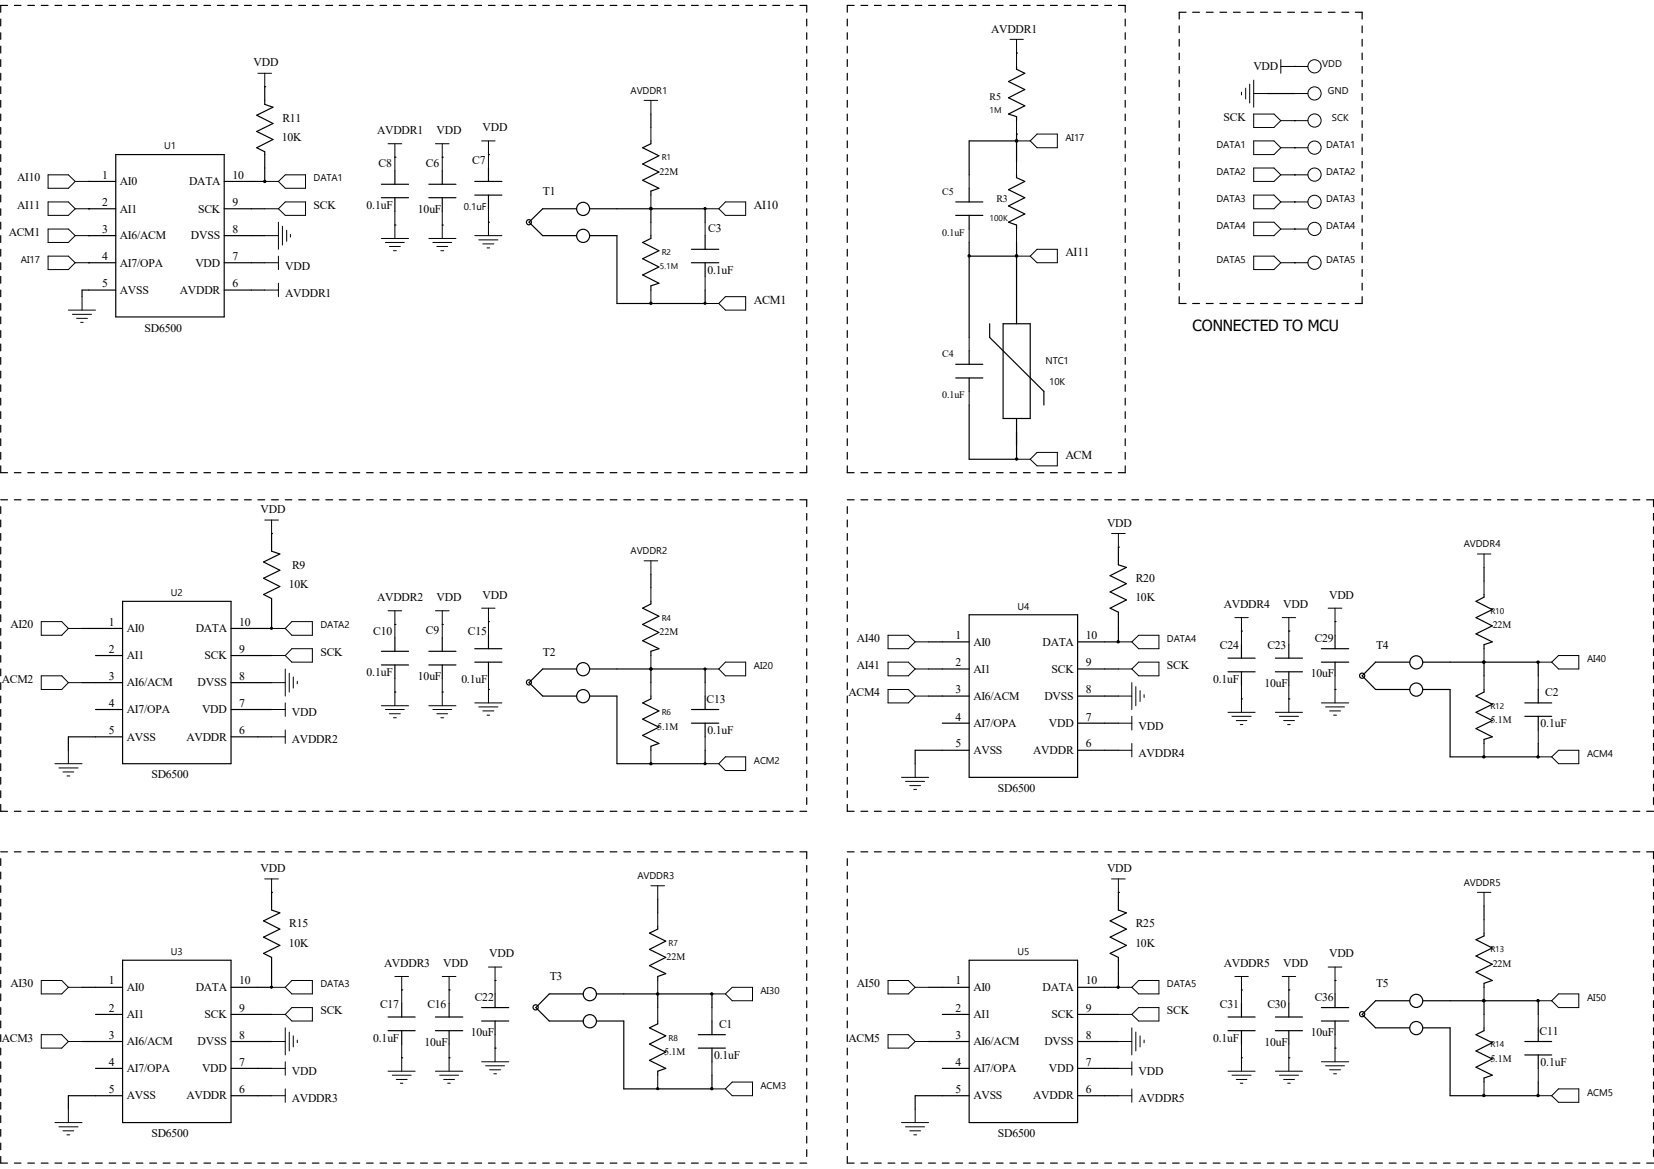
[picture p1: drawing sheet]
<svg xmlns="http://www.w3.org/2000/svg" width="297mm" height="210mm" viewBox="0 0 297 210" stroke-linecap="round" stroke-linejoin="round" font-family="sans-serif">
<g fill="none" stroke="#000" stroke-width=".21">
<path d="M.1 3.4v1.3M.1 5.9v1.2M.1 8.3v1.2M.1 10.7v1.2M.1 13.2v1.2M.1 15.6v1.2M.1 18v1.3M1.4 1h-1.3v1.2M2.6 1h1.2M5 1h1.2M7.4 1h1.2M9.9 1h1.2"/>
<path d="M12.3 1h1.2M14.7 1h1.2M17.1 1h1.3M19.6 1h1.2M22 1h1.2M24.5 1h1.2M26.9 1h1.2M29.3 1h1.2M31.7 1h1.3M34.2 1h1.2M36.6 1h1.2M39 1h1.3"/>
<path d="M41.5 1h1.2M43.9 1h1.2M46.3 1h1.2M47.5 15.6h.1M47.5 15.6v3.2l1.5 .5-2.9 1.4 2.9 1.5-2.9 1.4 2.9 1.5-2.9 1.4 1.4 .8v5.3M48.8 1h1.2M51.2 1h1.2M53.6 1h1.3M56.1 1h1.2M58.5 1h1.2M60.9 1h1.2M63.4 1h1.2"/>
<path d="M65.8 1h1.2M68.2 1h1.2M70.7 1h1.2M73.1 1h1.2M75.5 1h1.3M77.9 1h1.3M80.4 1h1.2M82.8 1h1.2M85.3 1h1.2M87.7 1h1.2M90.1 1h1.3M92.5 1h1.3"/>
<path d="M95 1h1.2M97.5 1h1.1M99.9 1h1.1M102.3 1h1.2M104.7 1h1.3M107.1 1h1.3M109.6 1h1.2M112 1h1.2M114.5 1h1.2M116.9 1h1.2M119.3 1h1.2M121.8 1h1.2"/>
<path d="M124.2 1h1.2M126.6 1h1.2M129.1 1h1.2M131.5 1h1.2M133.9 1h1.2M136.4 1h1.2M138.8 1h1.2M141.2 1h1.2M143.6 1h1.3v1.2M144.9 3.4v1.3M144.9 5.9v1.2M144.9 8.3v1.2"/>
<path d="M144.9 10.7v1.2M144.9 13.2v1.2M144.9 15.6v1.2M144.9 18v1.3M152.1 3.4v1.3M152.1 5.9v1.2M152.1 8.3v1.2M152.1 10.7v1.2M152.1 13.2v1.2M152.1 15.6v1.2M152.1 18v1.3M153.4 1h-1.3v1.2"/>
<path d="M154.6 1h1.2M157 1h1.2M159.5 1h1.2M161.9 1h1.2M164.3 1h1.2M166.8 1h1.2M169.2 1h1.2M171.6 1h1.2M174 1h1.3M176.5 1h1.2M178.9 1h1.2M181.4 1h1.1"/>
<path d="M182.5 9.5h.1M182.5 11.9v.5l1.5 .8-2.9 1.4 2.9 1.5-2.9 1.5 2.9 1.4-2.9 1.5 1.4 .5v.7M183.8 1h1.2M186.2 1h1.3M188.6 1h1.3M191.1 1h1.2M193.5 1h1.2M196 1h1.1M198.4 1h1.2M200.8 1h1.3v1.2M202.1 3.4v1.3M202.1 5.9v1.2"/>
<path d="M202.1 8.3v1.2M202.1 10.7v1.2M202.1 13.2v1.2M202.1 15.6v1.2M202.1 18v1.3M211.8 4.7v1.2M211.8 7.1v1.2M211.8 9.5v1.2M211.8 11.9v1.3M211.8 14.4v1.2M211.8 16.8v1.2M211.8 19.3v1.2"/>
<path d="M213 2.2h-1.2v1.2M214.2 2.2h1.2M216.6 2.2h1.2M219.1 2.2h1.2M221.5 2.2h1.2M223.9 2.2h1.2M226.4 2.2h1.2M227.6 16.8h4.9M228.8 2.2h1.2M231.2 2.2h1.3M232.5 11.9h.1M233.7 2.2h1.2"/>
<path d="M236.1 2.2h1.2M238.5 2.2h1.2M241 2.2h1.2M243.4 2.2h1.2v1.2M244.6 4.7v1.2M244.6 7.1v1.2M244.6 9.5v1.2M244.6 11.9v1.3M244.6 14.4v1.2M244.6 16.8v1.2M244.6 19.3v1.2M.1 20.5v1.2"/>
<path d="M.1 22.9v1.2M.1 25.3v1.2M.1 27.8v1.2M.1 30.2v1.2M.1 32.6v1.2M.1 35.1v1.2M.1 37.5v1.2M.1 39.9v1.2M15.9 32.6h.1M15.9 37.5h.1M15.9 32.6h4.9M15.9 37.5h4.9"/>
<path d="M20.8 27.8h19.5v29.1h-19.5zM40.3 32.6h7.2M40.3 37.5h7.2M47.5 32.6h.1M68.5 35.5h4.9M68.5 33.1h4.9M70.9 28.2h.1M70.9 30.7v2.4M70.9 35.5v2.5M77 35.5h4.9M77 33.1h4.9M79.4 28.2h.1"/>
<path d="M79.4 30.7v2.4M79.4 35.5v2.5M85.3 32.6h4.8M85.3 35.1h4.8M87.7 27.8h.1M87.7 39.9h.1M87.7 30.2v2.4M87.7 35.1v2.4M103.5 37.5h-6l-2.5 2.4 2.5 2.4h6M106 37.5h20.6M116.9 37.5h.1M116.9 20.5v2.4"/>
<path d="M116.9 25.3v.5l-1.5 .7 2.9 1.5-2.9 1.5 2.9 1.4-2.9 1.5 2.9 1.4-1.4 .5v.8M116.9 37.5v2.4M126.6 37.5h.1M126.6 37.5v2.4M144.9 20.5v1.2M144.9 22.9v1.2M144.9 25.3v1.2M144.9 27.8v1.2M144.9 30.2v1.2M144.9 32.6v1.2M144.9 35.1v1.2M144.9 37.5v1.2"/>
<path d="M144.9 39.9v1.2M152.1 20.5v1.2M152.1 22.9v1.2M152.1 25.3v1.2M152.1 27.8v1.2M152.1 30.2v1.2M152.1 32.6v1.2M152.1 35.1v1.2M152.1 37.5v1.2M152.1 39.9v1.2M171.6 38.7h4.9M171.6 36.3h4.9"/>
<path d="M174 33.8v2.5M174 38.7v2.4M182.5 25.3h.1M182.5 24.1h.1M182.5 24.1v4.9M182.5 31.4v.5l1.5 .7-2.9 1.5 2.9 1.4-2.9 1.5 2.9 1.4-2.9 1.5 1.4 .5v.7M182.5 25.3h-8.5v6.1M202.1 20.5v1.2M202.1 22.9v1.2M202.1 25.3v1.2M202.1 27.8v1.2M202.1 30.2v1.2"/>
<path d="M202.1 32.6v1.2M202.1 35.1v1.2M202.1 37.5v1.2M202.1 39.9v1.2M211.8 21.7v1.2M211.8 24.1v1.2M211.8 26.5v1.3M211.8 29v1.2M211.8 31.4v1.2M211.8 33.8v1.3M211.8 36.3v1.2M211.8 38.7v1.2"/>
<path d="M232.5 21.7h.1M232.5 26.5h.1M232.5 31.4h.1M232.5 36.3h.1M244.6 21.7v1.2M244.6 24.1v1.2M244.6 26.5v1.3M244.6 29v1.2M244.6 31.4v1.2M244.6 33.8v1.3M244.6 36.3v1.2M244.6 38.7v1.2"/>
<path d="M.1 42.3v1.3M.1 44.8v1.2M.1 47.2v1.2M.1 49.7v1.2M.1 52.1v1.2M.1 54.5v1.2M.1 56.9v1.3M.1 59.4v1.2M15.9 42.3h.1M15.9 47.2h.1M15.9 42.3h4.9M15.9 47.2h4.9"/>
<path d="M20.8 52.1h-6.1v1.2M40.3 42.3h7.2M40.3 47.2h7.2M40.3 52.1h7.2M70.9 40.4h.1M79.4 40.4h.1M106 42.3h4.8v12.2h15.8M116.9 54.5h.1M116.9 42.3v.5l-1.5 .8 2.9 1.4-2.9 1.5 2.9 1.5-2.9 1.4 2.9 1.5-1.4 .5v.7M124.2 47.2h4.9M124.2 44.8h4.9M126.6 54.5h.1"/>
<path d="M126.6 42.3v2.5M126.6 47.2v2.5M126.6 52.1v2.4M144.9 42.3v1.3M144.9 44.8v1.2M144.9 47.2v1.2M144.9 49.7v1.2M144.9 52.1v1.2M144.9 54.5v1.2M144.9 56.9v1.3M144.9 59.4v1.2M152.1 42.3v1.3"/>
<path d="M152.1 44.8v1.2M152.1 47.2v1.2M152.1 49.7v1.2M152.1 52.1v1.2M152.1 54.5v1.2M152.1 56.9v1.3M152.1 59.4v1.2M174 43.6v17M174 46h8.5M177.7 58.2v2.4l9.8 9.7v2.5M180.1 58.2h4.9v17h-4.9zM182.5 46h.1"/>
<path d="M182.5 43.6v14.6M202.1 42.3v1.3M202.1 44.8v1.2M202.1 47.2v1.2M202.1 49.7v1.2M202.1 52.1v1.2M202.1 54.5v1.2M202.1 56.9v1.3M202.1 59.4v1.2M211.8 41.1v1.2M211.8 43.6v1.2M211.8 46v1.2"/>
<path d="M211.8 48.4v1.3M211.8 50.9v1.2M211.8 53.3v1.2h1.2M214.2 54.5h1.2M216.6 54.5h1.2M219.1 54.5h1.2M221.5 54.5h1.2M223.9 54.5h1.2M226.4 54.5h1.2M228.8 54.5h1.2M231.2 54.5h1.3M232.5 41.1h.1"/>
<path d="M232.5 47.2h.1M233.7 54.5h1.2M236.1 54.5h1.2M238.5 54.5h1.2M241 54.5h1.2M244.6 53.3v1.2h-1.2M244.6 41.1v1.2M244.6 43.6v1.2M244.6 46v1.2M244.6 48.4v1.3M244.6 50.9v1.2M.1 61.8v1.2"/>
<path d="M.1 64.2v1.2M.1 66.7v1.2M.1 69.1v1.2M.1 71.5v1.3M.1 74v1.2M.1 76.4v1.2M.1 78.8v1.3M144.9 61.8v1.2M144.9 64.2v1.2M144.9 66.7v1.2M144.9 69.1v1.2M144.9 71.5v1.3"/>
<path d="M144.9 74v1.2M144.9 76.4v1.2M144.9 78.8v1.3M152.1 61.8v1.2M152.1 64.2v1.2M152.1 66.7v1.2M152.1 69.1v1.2M152.1 71.5v1.3M152.1 74v1.2M152.1 76.4v1.2M152.1 78.8v1.3M171.6 67.9h4.9"/>
<path d="M171.6 65.4h4.9M174 63v2.4M174 67.9v2.4M174 72.8v9.7h8.5M182.5 75.2v7.3M202.1 61.8v1.2M202.1 64.2v1.2M202.1 66.7v1.2M202.1 69.1v1.2M202.1 71.5v1.3M202.1 74v1.2M202.1 76.4v1.2"/>
<path d="M202.1 78.8v1.3M.1 83.7v1.2h1.3M.1 81.3v1.2M.1 91v1.2M.1 93.4v1.3M.1 95.8v1.3M.1 98.3v1.2M.1 89.8h1.3M2.6 84.9h1.2M2.6 89.8h1.2M5 84.9h1.2M5 89.8h1.2"/>
<path d="M7.4 84.9h1.2M7.4 89.8h1.2M9.9 84.9h1.2M9.9 89.8h1.2M12.3 84.9h1.2M12.3 89.8h1.2M14.7 84.9h1.2M14.7 89.8h1.2M17.1 84.9h1.3M17.1 89.8h1.3M19.6 84.9h1.2M19.6 89.8h1.2"/>
<path d="M22 84.9h1.2M22 89.8h1.2M24.5 84.9h1.2M24.5 89.8h1.2M26.9 84.9h1.2M26.9 89.8h1.2M29.3 84.9h1.2M29.3 89.8h1.2M31.7 84.9h1.3M31.7 89.8h1.3M34.2 84.9h1.2M34.2 89.8h1.2"/>
<path d="M36.6 84.9h1.2M36.6 89.8h1.2M39 84.9h1.3M39 89.8h1.3M41.5 84.9h1.2M41.5 89.8h1.2M43.9 84.9h1.2M43.9 89.8h1.2M46.3 84.9h1.2M46.3 89.8h1.2M48.8 95.8h.1M48.8 84.9h1.2"/>
<path d="M48.8 89.8h1.2M48.8 95.8v3.2l1.4 .5-2.9 1.5 2.9 1.4-2.9 1.5 2.9 1.5-2.9 1.4 1.5 .7v5.4M51.2 84.9h1.2M51.2 89.8h1.2M53.6 84.9h1.3M53.6 89.8h1.3M56.1 84.9h1.2M56.1 89.8h1.2M58.5 84.9h1.2M58.5 89.8h1.2M60.9 84.9h1.2M60.9 89.8h1.2"/>
<path d="M63.4 84.9h1.2M63.4 89.8h1.2M65.8 84.9h1.2M65.8 89.8h1.2M68.2 84.9h1.2M68.2 89.8h1.2M70.7 84.9h1.2M70.7 89.8h1.2M73.1 84.9h1.2M73.1 89.8h1.2M75.5 84.9h1.3M75.5 89.8h1.3"/>
<path d="M77.9 84.9h1.3M77.9 89.8h1.3M80.4 84.9h1.2M80.4 89.8h1.2M82.8 84.9h1.2M82.8 89.8h1.2M85.3 84.9h1.2M85.3 89.8h1.2M87.7 84.9h1.2M87.7 89.8h1.2M90.1 84.9h1.3M90.1 89.8h1.3"/>
<path d="M92.5 84.9h1.3M92.5 89.8h1.3M95 84.9h1.2M95 89.8h1.2M97.5 84.9h1.1M97.5 89.8h1.1M99.9 84.9h1.1M99.9 89.8h1.1M102.3 84.9h1.2M102.3 89.8h1.2M104.7 84.9h1.3M104.7 89.8h1.3"/>
<path d="M107.1 84.9h1.3M107.1 89.8h1.3M109.6 84.9h1.2M109.6 89.8h1.2M112 84.9h1.2M112 89.8h1.2M114.5 84.9h1.2M114.5 89.8h1.2M116.9 84.9h1.2M116.9 89.8h1.2M119.3 84.9h1.2M119.3 89.8h1.2"/>
<path d="M121.8 84.9h1.2M121.8 89.8h1.2M124.2 84.9h1.2M124.2 89.8h1.2M126.6 84.9h1.2M126.6 89.8h1.2M129.1 84.9h1.2M129.1 89.8h1.2M131.5 84.9h1.2M131.5 89.8h1.2M133.9 84.9h1.2M133.9 89.8h1.2"/>
<path d="M136.4 84.9h1.2M136.4 89.8h1.2M138.8 84.9h1.2M138.8 89.8h1.2M141.2 84.9h1.2M141.2 89.8h1.2M143.6 89.8h1.3v1.2M144.9 81.3v1.2M144.9 83.7v1.2h-1.3M144.9 92.2v1.2M144.9 94.7v1.1M144.9 97.1v1.2"/>
<path d="M144.9 99.5v1.3M152.1 83.7v1.2h1.3M152.1 89.8h1.3M152.1 81.3v1.2M152.1 91v1.2M152.1 93.4v1.3M152.1 95.8v1.3M152.1 98.3v1.2M154.6 84.9h1.2M154.6 89.8h1.2M157 84.9h1.2M157 89.8h1.2"/>
<path d="M159.5 84.9h1.2M159.5 89.8h1.2M161.9 84.9h1.2M161.9 89.8h1.2M164.3 84.9h1.2M164.3 89.8h1.2M166.8 84.9h1.2M166.8 89.8h1.2M169.2 84.9h1.2M169.2 89.8h1.2M171.6 84.9h1.2M171.6 89.8h1.2"/>
<path d="M174 84.9h1.3M174 89.8h1.3M176.5 84.9h1.2M176.5 89.8h1.2M178.9 84.9h1.2M178.9 89.8h1.2M181.4 84.9h1.1M181.4 89.8h1.1M182.5 82.5h.1M183.8 84.9h1.2M183.8 89.8h1.2M186.2 84.9h1.3"/>
<path d="M186.2 89.8h1.3M188.6 84.9h1.3M188.6 89.8h1.3M191.1 84.9h1.2M191.1 89.8h1.2M193.5 84.9h1.2M193.5 89.8h1.2M196 84.9h1.1M196 89.8h1.1M198.4 84.9h1.2M198.4 89.8h1.2M200.8 98.3h.1"/>
<path d="M200.8 89.8h1.3M200.8 98.3v3.2l1.5 .4-3 1.5 3 1.5-3 1.4 3 1.5-3 1.5 1.5 .7v5.3M202.1 83.7v1.2h-1.3M202.1 81.3v1.2M203.2 89.8h1.3M205.7 89.8h1.2M208.1 89.8h1.2M210.6 89.8h1.2M213 89.8h1.2M215.4 89.8h1.2M217.8 89.8h1.3M220.3 89.8h1.2"/>
<path d="M222.7 89.8h1.2M225.1 89.8h1.3M227.6 89.8h1.2M230 89.8h1.2M232.5 89.8h1.2M234.9 89.8h1.2M237.3 89.8h1.2M239.7 89.8h1.3M242.2 89.8h1.2M244.6 89.8h1.2M247 89.8h1.2M249.5 89.8h1.2"/>
<path d="M251.9 89.8h1.2M254.3 89.8h1.2M256.8 89.8h1.2M259.2 89.8h1.2M261.6 89.8h1.2M264.1 89.8h1.2M266.5 89.8h1.2M268.9 89.8h1.2M271.4 89.8h1.2M273.8 89.8h1.2M276.2 89.8h1.2M278.6 89.8h1.3"/>
<path d="M281.1 89.8h1.2M283.5 89.8h1.2M286 89.8h1.1M288.4 89.8h1.2M290.8 89.8h1.2M293.2 89.8h1.3M295.7 89.8h1.2v1.2M296.9 92.2v1.2M296.9 94.7v1.1M296.9 97.1v1.2M296.9 99.5v1.3M.1 100.8v1.1"/>
<path d="M.1 103.2v1.2M.1 105.6v1.2M.1 108v1.3M.1 110.4v1.3M.1 112.9v1.2M.1 115.3v1.2M.1 117.8v1.2M14.7 112.9h7.3M17.1 117.8h4.9M22 108h19.5v29.2h-19.5zM41.5 112.9h7.3M41.5 117.8h7.3"/>
<path d="M48.8 112.9h.1M68.5 119.5h4.9M68.5 117h4.9M70.9 112.2h.1M70.9 114.6v2.4M70.9 119.5v2.4M77 119.5h4.9M77 117h4.9M79.4 112.2h.1M79.4 114.6v2.4M79.4 119.5v2.4M85.3 119h4.8"/>
<path d="M85.3 116.5h4.8M87.7 111.7h.1M87.7 114.1v2.4M87.7 119v2.4M116.9 103.2v2.4M116.9 108v.5l-1.5 .8 2.9 1.4-2.9 1.5 2.9 1.4-2.9 1.5 2.9 1.4-1.4 .5v.8M144.9 101.9v1.3M144.9 104.4v1.2M144.9 106.8v1.2M144.9 109.3v1.1M144.9 111.7v1.2M144.9 114.1v1.2"/>
<path d="M144.9 116.5v1.3M144.9 119v1.2M152.1 100.8v1.1M152.1 103.2v1.2M152.1 105.6v1.2M152.1 108v1.3M152.1 110.4v1.3M152.1 112.9v1.2M152.1 115.3v1.2M152.1 117.8v1.2M166.8 115.3h7.2M174 110.4h19.5v29.3h-19.5z"/>
<path d="M193.5 115.3h7.3M200.8 115.3h.1M220.5 118.2h4.9M222.9 113.4h.1M222.9 115.8v2.4M229 118.2h4.9M231.4 113.4h.1M231.4 115.8v2.4M237.3 119h4.9M237.3 116.5h4.9M239.7 111.7h.1M239.7 114.1v2.4"/>
<path d="M239.7 119v2.4M253.1 119h-6.1l-2.4 2.4 2.4 2.5h6.1M255.5 119h20.7M266.5 119h.1M266.5 101.9v2.5M266.5 106.8v.5l-1.5 .7 3 1.5-3 1.5 3 1.4-3 1.5 3 1.4-1.5 .5v.7M266.5 119v2.4M276.2 119h.1M276.2 119v2.4M296.9 101.9v1.3M296.9 104.4v1.2M296.9 106.8v1.2"/>
<path d="M296.9 109.3v1.1M296.9 111.7v1.2M296.9 114.1v1.2M296.9 116.5v1.3M296.9 119v1.2M.1 120.2v1.2M.1 122.6v1.3M.1 125.1v1.2M.1 127.5v1.2M.1 129.9v1.2M.1 132.4v1.2M.1 134.8v1.2"/>
<path d="M.1 137.2v1.2M.1 139.7v1.2M14.7 122.6h7.3M17.1 127.5h4.9M22 132.4h-9.7v2.4M41.5 122.6h7.3M41.5 127.5h7.3M41.5 132.4h7.3M70.9 124.3h.1M79.4 124.3h.1M87.7 123.9h.1M103.5 120.2h-6l-2.5 2.4 2.5 2.5h6"/>
<path d="M106 125.1h4.8v12.1h15.8M106 120.2h20.6M116.9 120.2h.1M116.9 137.2h.1M116.9 120.2v2.4M116.9 125.1v.5l-1.5 .7 2.9 1.4-2.9 1.5 2.9 1.4-2.9 1.5 2.9 1.5-1.4 .5v.7M124.2 127.5h4.9M124.2 129.9h4.9M126.6 137.2h.1M126.6 120.2h.1M126.6 120.2v2.4M126.6 125.1v2.4"/>
<path d="M126.6 129.9v2.5M126.6 134.8v2.4M144.9 121.4v1.2M144.9 123.9v1.2M144.9 126.3v1.2M144.9 128.7v1.2M144.9 131.1v1.3M144.9 133.6v1.2M144.9 136v1.2M144.9 138.4v1.3M152.1 120.2v1.2M152.1 122.6v1.3"/>
<path d="M152.1 125.1v1.2M152.1 127.5v1.2M152.1 129.9v1.2M152.1 132.4v1.2M152.1 134.8v1.2M152.1 137.2v1.2M152.1 139.7v1.2M166.8 120.2h7.2M166.8 125.1h7.2M169.2 129.9h4.8M174 134.8h-9.7v2.4M193.5 120.2h7.3"/>
<path d="M193.5 125.1h7.3M193.5 129.9h7.3M193.5 134.8h7.3M220.5 120.7h4.9M222.9 125.6h.1M222.9 120.7v2.4M229 120.7h4.9M231.4 125.6h.1M231.4 120.7v2.4M239.7 123.9h.1M255.5 123.9h4.9v12.1h15.8M266.5 136h.1"/>
<path d="M266.5 123.9v.4l-1.5 .8 3 1.4-3 1.5 3 1.5-3 1.4 3 1.5-1.5 .4v.8M273.8 128.7h4.8M273.8 126.3h4.8M276.2 136h.1M276.2 123.9v2.4M276.2 128.7v2.4M276.2 133.6v2.4M296.9 121.4v1.2M296.9 123.9v1.2M296.9 126.3v1.2M296.9 128.7v1.2M296.9 131.1v1.3"/>
<path d="M296.9 133.6v1.2M296.9 136v1.2M296.9 138.4v1.3M.1 142.1v1.2M.1 144.5v1.3h1.3M.1 154.3v1.2M.1 156.7v1.2M.1 159.1v1.2M.1 153h1.3M2.6 145.8h1.2M2.6 153h1.2M5 145.8h1.2"/>
<path d="M5 153h1.2M7.4 145.8h1.2M7.4 153h1.2M9.9 145.8h1.2M9.9 153h1.2M12.3 145.8h1.2M12.3 153h1.2M14.7 145.8h1.2M14.7 153h1.2M17.1 145.8h1.3M17.1 153h1.3M19.6 145.8h1.2"/>
<path d="M19.6 153h1.2M22 145.8h1.2M22 153h1.2M24.5 145.8h1.2M24.5 153h1.2M26.9 145.8h1.2M26.9 153h1.2M29.3 145.8h1.2M29.3 153h1.2M31.7 145.8h1.3M31.7 153h1.3M34.2 145.8h1.2"/>
<path d="M34.2 153h1.2M36.6 145.8h1.2M36.6 153h1.2M39 145.8h1.3M39 153h1.3M41.5 145.8h1.2M41.5 153h1.2M43.9 145.8h1.2M43.9 153h1.2M46.3 145.8h1.2M46.3 153h1.2M48.8 145.8h1.2"/>
<path d="M48.8 153h1.2M51.2 145.8h1.2M51.2 153h1.2M53.6 145.8h1.3M53.6 153h1.3M56.1 145.8h1.2M56.1 153h1.2M58.5 145.8h1.2M58.5 153h1.2M60.9 145.8h1.2M60.9 153h1.2M63.4 145.8h1.2"/>
<path d="M63.4 153h1.2M65.8 145.8h1.2M65.8 153h1.2M68.2 145.8h1.2M68.2 153h1.2M70.7 145.8h1.2M70.7 153h1.2M73.1 145.8h1.2M73.1 153h1.2M75.5 145.8h1.3M75.5 153h1.3M77.9 145.8h1.3"/>
<path d="M77.9 153h1.3M80.4 145.8h1.2M80.4 153h1.2M82.8 145.8h1.2M82.8 153h1.2M85.3 145.8h1.2M85.3 153h1.2M87.7 145.8h1.2M87.7 153h1.2M90.1 145.8h1.3M90.1 153h1.3M92.5 145.8h1.3"/>
<path d="M92.5 153h1.3M95 145.8h1.2M95 153h1.2M97.5 145.8h1.1M97.5 153h1.1M99.9 145.8h1.1M99.9 153h1.1M102.3 145.8h1.2M102.3 153h1.2M104.7 145.8h1.3M104.7 153h1.3M107.1 145.8h1.3"/>
<path d="M107.1 153h1.3M109.6 145.8h1.2M109.6 153h1.2M112 145.8h1.2M112 153h1.2M114.5 145.8h1.2M114.5 153h1.2M116.9 145.8h1.2M116.9 153h1.2M119.3 145.8h1.2M119.3 153h1.2M121.8 145.8h1.2"/>
<path d="M121.8 153h1.2M124.2 145.8h1.2M124.2 153h1.2M126.6 145.8h1.2M126.6 153h1.2M129.1 145.8h1.2M129.1 153h1.2M131.5 145.8h1.2M131.5 153h1.2M133.9 145.8h1.2M133.9 153h1.2M136.4 145.8h1.2"/>
<path d="M136.4 153h1.2M138.8 145.8h1.2M138.8 153h1.2M141.2 145.8h1.2M141.2 153h1.2M143.6 153h1.3v1.3M143.6 145.8h1.3M144.9 140.9v1.2M144.9 143.3v1.2M144.9 155.5v1.2M144.9 157.9v1.2M152.1 144.5v1.3h1.3"/>
<path d="M152.1 153h1.3M152.1 142.1v1.2M152.1 154.3v1.2M152.1 156.7v1.2M152.1 159.1v1.2M154.6 145.8h1.2M154.6 153h1.2M157 145.8h1.2M157 153h1.2M159.5 145.8h1.2M159.5 153h1.2M161.9 145.8h1.2"/>
<path d="M161.9 153h1.2M164.3 145.8h1.2M164.3 153h1.2M166.8 145.8h1.2M166.8 153h1.2M169.2 145.8h1.2M169.2 153h1.2M171.6 145.8h1.2M171.6 153h1.2M174 145.8h1.3M174 153h1.3M176.5 145.8h1.2"/>
<path d="M176.5 153h1.2M178.9 145.8h1.2M178.9 153h1.2M181.4 145.8h1.1M181.4 153h1.1M183.8 145.8h1.2M183.8 153h1.2M186.2 145.8h1.3M186.2 153h1.3M188.6 145.8h1.3M188.6 153h1.3M191.1 145.8h1.2"/>
<path d="M191.1 153h1.2M193.5 145.8h1.2M193.5 153h1.2M196 145.8h1.1M196 153h1.1M198.4 145.8h1.2M198.4 153h1.2M200.8 145.8h1.3M200.8 153h1.3M203.2 145.8h1.3M203.2 153h1.3M205.7 145.8h1.2"/>
<path d="M205.7 153h1.2M208.1 145.8h1.2M208.1 153h1.2M210.6 145.8h1.2M210.6 153h1.2M213 145.8h1.2M213 153h1.2M215.4 145.8h1.2M215.4 153h1.2M217.8 145.8h1.3M217.8 153h1.3M220.3 145.8h1.2"/>
<path d="M220.3 153h1.2M222.7 145.8h1.2M222.7 153h1.2M225.1 145.8h1.3M225.1 153h1.3M227.6 145.8h1.2M227.6 153h1.2M230 145.8h1.2M230 153h1.2M232.5 145.8h1.2M232.5 153h1.2M234.9 145.8h1.2"/>
<path d="M234.9 153h1.2M237.3 145.8h1.2M237.3 153h1.2M239.7 145.8h1.3M239.7 153h1.3M242.2 145.8h1.2M242.2 153h1.2M244.6 145.8h1.2M244.6 153h1.2M247 145.8h1.2M247 153h1.2M249.5 145.8h1.2"/>
<path d="M249.5 153h1.2M251.9 145.8h1.2M251.9 153h1.2M254.3 145.8h1.2M254.3 153h1.2M256.8 145.8h1.2M256.8 153h1.2M259.2 145.8h1.2M259.2 153h1.2M261.6 145.8h1.2M261.6 153h1.2M264.1 145.8h1.2"/>
<path d="M264.1 153h1.2M266.5 145.8h1.2M266.5 153h1.2M268.9 145.8h1.2M268.9 153h1.2M271.4 145.8h1.2M271.4 153h1.2M273.8 145.8h1.2M273.8 153h1.2M276.2 145.8h1.2M276.2 153h1.2M278.6 145.8h1.3"/>
<path d="M278.6 153h1.3M281.1 145.8h1.2M281.1 153h1.2M283.5 145.8h1.2M283.5 153h1.2M286 145.8h1.1M286 153h1.1M288.4 145.8h1.2M288.4 153h1.2M290.8 145.8h1.2M290.8 153h1.2M293.2 145.8h1.3"/>
<path d="M293.2 153h1.3M295.7 145.8h1.2M295.7 153h1.2v1.3M296.9 140.9v1.2M296.9 143.3v1.2M296.9 155.5v1.2M296.9 157.9v1.2M.1 161.5v1.3M.1 164v1.2M.1 166.4v1.2M.1 168.8v1.3M.1 171.3v1.2"/>
<path d="M.1 173.7v1.2M.1 176.1v1.3M.1 178.6v1.2M14.7 177.4h7.3M22 172.5h19.5v29.2h-19.5zM41.5 177.4h7.3M48.8 177.4h.1M48.8 160.3h.1M48.8 160.3v3.2l1.4 .5-2.9 1.4 2.9 1.5-2.9 1.5 2.9 1.4-2.9 1.5 1.5 .7v5.4M72.1 177.8h.1M80.6 177.8h.1M88.9 176.1h.1"/>
<path d="M88.9 178.6v2.4M104.7 178.6h-6.1l-2.4 2.4 2.4 2.4h6.1M107.1 178.6h20.7M118.1 178.6h.1M118.1 161.5v2.5M118.1 166.4v.5l-1.5 .7 2.9 1.5-2.9 1.5 2.9 1.4-2.9 1.5 2.9 1.4-1.4 .5v.7M118.1 178.6v2.4M127.8 178.6h.1M127.8 178.6v2.4M144.9 160.3v1.2M144.9 162.8v1.2M144.9 165.2v1.2"/>
<path d="M144.9 167.6v1.2M144.9 170.1v1.2M144.9 172.5v1.2M144.9 174.9v1.2M144.9 177.4v1.2M144.9 179.8v1.2M152.1 161.5v1.3M152.1 164v1.2M152.1 166.4v1.2M152.1 168.8v1.3M152.1 171.3v1.2M152.1 173.7v1.2"/>
<path d="M152.1 176.1v1.3M152.1 178.6v1.2M166.8 177.4h7.2M174 172.5h19.5v29.2h-19.5zM193.5 177.4h7.3M200.8 177.4h.1M200.8 160.3h.1M200.8 160.3v3.2l1.5 .5-3 1.4 3 1.5-3 1.5 3 1.4-3 1.5 1.5 .7v5.4M222.9 177.8h.1M231.4 177.8h.1M239.7 176.1h.1M239.7 178.6v2.4"/>
<path d="M253.1 179.8h-6.1l-2.4 2.4 2.4 2.5h6.1M255.5 179.8h20.7M266.5 179.8h.1M266.5 162.8v2.4M266.5 167.6v.5l-1.5 .7 3 1.5-3 1.4 3 1.5-3 1.5 3 1.4-1.5 .6v.7M266.5 179.8v2.4M276.2 179.8h.1M276.2 179.8v2.4M296.9 160.3v1.2M296.9 162.8v1.2M296.9 165.2v1.2M296.9 167.6v1.2"/>
<path d="M296.9 170.1v1.2M296.9 172.5v1.2M296.9 174.9v1.2M296.9 177.4v1.2M296.9 179.8v1.2M.1 181v1.2M.1 183.4v1.3M.1 185.9v1.2M.1 188.3v1.2M.1 190.8v1.1M.1 193.2v1.2M.1 195.6v1.2"/>
<path d="M.1 198v1.3M14.7 187.1h7.3M17.1 182.2h4.9M17.1 191.9h4.9M22 196.8h-9.7v2.5M41.5 182.2h7.3M41.5 187.1h7.3M41.5 191.9h7.3M41.5 196.8h7.3M69.7 185.2h4.8M69.7 182.7h4.8M72.1 190h.1"/>
<path d="M72.1 180.3v2.4M72.1 185.2v2.4M78.2 185.2h4.9M78.2 182.7h4.9M80.6 190h.1M80.6 180.3v2.4M80.6 185.2v2.4M86.5 183.4h4.9M86.5 181h4.9M88.9 188.3h.1M88.9 183.4v2.5M107.1 183.4h4.9v12.2h15.8"/>
<path d="M118.1 195.6h.1M118.1 183.4v.5l-1.5 .8 2.9 1.4-2.9 1.5 2.9 1.4-2.9 1.5 2.9 1.4-1.4 .5v.8M125.4 188.3h4.9M125.4 185.9h4.9M127.8 195.6h.1M127.8 183.4v2.5M127.8 188.3v2.5M127.8 193.2v2.4M144.9 182.2v1.2M144.9 184.7v1.2M144.9 187.1v1.2M144.9 189.5v1.3"/>
<path d="M144.9 191.9v1.3M144.9 194.4v1.2M144.9 196.8v1.2M144.9 199.3v1.1M152.1 181v1.2M152.1 183.4v1.3M152.1 185.9v1.2M152.1 188.3v1.2M152.1 190.8v1.1M152.1 193.2v1.2M152.1 195.6v1.2M152.1 198v1.3"/>
<path d="M166.8 187.1h7.2M169.2 182.2h4.8M169.2 191.9h4.8M174 196.8h-9.7v2.5M193.5 182.2h7.3M193.5 187.1h7.3M193.5 191.9h7.3M193.5 196.8h7.3M220.5 185.2h4.9M220.5 182.7h4.9M222.9 190h.1M222.9 180.3v2.4"/>
<path d="M222.9 185.2v2.4M229 185.2h4.9M229 182.7h4.9M231.4 190h.1M231.4 180.3v2.4M231.4 185.2v2.4M237.3 183.4h4.9M237.3 181h4.9M239.7 188.3h.1M239.7 183.4v2.5M255.5 184.7h4.9v12.1h15.8M266.5 196.8h.1"/>
<path d="M266.5 184.7v.5l-1.5 .7 3 1.4-3 1.5 3 1.4-3 1.5 3 1.5-1.5 .5v.7M273.8 187.1h4.8M273.8 189.5h4.8M276.2 196.8h.1M276.2 184.7v2.4M276.2 189.5v2.4M276.2 194.4v2.4M296.9 182.2v1.2M296.9 184.7v1.2M296.9 187.1v1.2M296.9 189.5v1.3M296.9 191.9v1.3"/>
<path d="M296.9 194.4v1.2M296.9 196.8v1.2M296.9 199.3v1.1M.1 200.4v1.3M.1 202.9v1.2M.1 205.4v1.1M.1 207.8v1.2h1.3M2.6 209h1.2M5 209h1.2M7.4 209h1.2M9.9 209h1.2M12.3 209h1.2"/>
<path d="M14.7 209h1.2M17.1 209h1.3M19.6 209h1.2M22 209h1.2M24.5 209h1.2M26.9 209h1.2M29.3 209h1.2M31.7 209h1.3M34.2 209h1.2M36.6 209h1.2M39 209h1.3M41.5 209h1.2"/>
<path d="M43.9 209h1.2M46.3 209h1.2M48.8 209h1.2M51.2 209h1.2M53.6 209h1.3M56.1 209h1.2M58.5 209h1.2M60.9 209h1.2M63.4 209h1.2M65.8 209h1.2M68.2 209h1.2M70.7 209h1.2"/>
<path d="M73.1 209h1.2M75.5 209h1.3M77.9 209h1.3M80.4 209h1.2M82.8 209h1.2M85.3 209h1.2M87.7 209h1.2M90.1 209h1.3M92.5 209h1.3M95 209h1.2M97.5 209h1.1M99.9 209h1.1"/>
<path d="M102.3 209h1.2M104.7 209h1.3M107.1 209h1.3M109.6 209h1.2M112 209h1.2M114.5 209h1.2M116.9 209h1.2M119.3 209h1.2M121.8 209h1.2M124.2 209h1.2M126.6 209h1.2M129.1 209h1.2"/>
<path d="M131.5 209h1.2M133.9 209h1.2M136.4 209h1.2M138.8 209h1.2M141.2 209h1.2M143.6 209h1.3M144.9 201.7v1.2M144.9 204.1v1.3M144.9 206.5v1.3M152.1 207.8v1.2h1.3M152.1 200.4v1.3M152.1 202.9v1.2"/>
<path d="M152.1 205.4v1.1M154.6 209h1.2M157 209h1.2M159.5 209h1.2M161.9 209h1.2M164.3 209h1.2M166.8 209h1.2M169.2 209h1.2M171.6 209h1.2M174 209h1.3M176.5 209h1.2M178.9 209h1.2"/>
<path d="M181.4 209h1.1M183.8 209h1.2M186.2 209h1.3M188.6 209h1.3M191.1 209h1.2M193.5 209h1.2M196 209h1.1M198.4 209h1.2M200.8 209h1.3M203.2 209h1.3M205.7 209h1.2M208.1 209h1.2"/>
<path d="M210.6 209h1.2M213 209h1.2M215.4 209h1.2M217.8 209h1.3M220.3 209h1.2M222.7 209h1.2M225.1 209h1.3M227.6 209h1.2M230 209h1.2M232.5 209h1.2M234.9 209h1.2M237.3 209h1.2"/>
<path d="M239.7 209h1.3M242.2 209h1.2M244.6 209h1.2M247 209h1.2M249.5 209h1.2M251.9 209h1.2M254.3 209h1.2M256.8 209h1.2M259.2 209h1.2M261.6 209h1.2M264.1 209h1.2M266.5 209h1.2"/>
<path d="M268.9 209h1.2M271.4 209h1.2M273.8 209h1.2M276.2 209h1.2M278.6 209h1.3M281.1 209h1.2M283.5 209h1.2M286 209h1.1M288.4 209h1.2M290.8 209h1.2M293.2 209h1.3M295.7 209h1.2"/>
<path d="M296.9 201.7v1.2M296.9 204.1v1.3M296.9 206.5v1.3"/>
<circle cx="95" cy="39.9" r=".46"/>
<circle cx="104.7" cy="37.5" r="1.18"/>
<circle cx="104.7" cy="42.4" r="1.18"/>
<circle cx="254.3" cy="119" r="1.18"/>
<circle cx="95" cy="122.6" r=".46"/>
<circle cx="104.7" cy="125.1" r="1.18"/>
<circle cx="104.7" cy="120.2" r="1.18"/>
<circle cx="244.6" cy="121.4" r=".47"/>
<circle cx="254.3" cy="123.9" r="1.18"/>
<circle cx="105.9" cy="178.6" r="1.19"/>
<circle cx="254.3" cy="179.8" r="1.18"/>
<circle cx="96.2" cy="181" r=".47"/>
<circle cx="105.9" cy="183.5" r="1.19"/>
<circle cx="244.6" cy="182.2" r=".47"/>
<circle cx="254.3" cy="184.7" r="1.18"/>
</g>
<g fill="none" stroke="#000" stroke-width=".18">
<path d="M46.3 13.2h2.5M47.5 13.2v2.4M115.7 18h2.4M116.9 18v2.5M181.4 7.1h2.4M182.5 7.1v4.8M222.9 16.6v.5M223.7 15.8v2M224.4 15.1v3.4M225.1 16.8h2.5M225.1 14.4v4.9M230 11.9h4.9"/>
<path d="M230 10.7v2.5M232.5 16.8h2.4M8.6 31.4h3.7l1.2 1.2-1.2 1.2h-3.7zM8.6 36.3h3.7l1.2 1.2-1.2 1.2h-3.7zM13.5 32.6h2.4M13.5 37.5h2.4M47.5 32.6h2.5M47.5 37.5h2.5M50 32.6l1.2-1.2h3.7v2.4h-3.7zM50 37.5l1.2-1.2h3.7v2.4h-3.7zM50 39.9v4.9M69.7 25.8h2.4"/>
<path d="M70.9 25.8v4.9M70.9 38v4.8M78.2 25.8h2.4M79.4 25.8v4.9M79.4 38v4.8M86.5 25.3h2.4M87.7 25.3v4.9M87.7 37.5v4.8M116.9 22.9v2.4M116.9 35.1v2.4M116.9 39.9v2.4M126.6 39.9v2.4"/>
<path d="M126.6 37.5h2.5M130.3 36.3h3.6v2.4h-3.6l-1.2-1.2zM174 31.4v2.4M182.5 21.7v2.4M182.5 29v2.4M182.5 25.3h2.5M185 25.3l1.2-1.2h3.7v2.4h-3.7zM225.1 30.2h3.7l1.2 1.2-1.2 1.2h-3.7zM225.1 35.1h3.7l1.2 1.2-1.2 1.2h-3.7zM225.1 39.9h3.7l1.2 1.2-1.2 1.2h-3.7zM225.1 25.3h3.7l1.2 1.2-1.2 1.3h-3.7zM225.1 20.5h3.7l1.2 1.2-1.2 1.2h-3.7z"/>
<path d="M230 21.7h4.9M230 26.5h4.9M230 31.4h4.9M230 36.3h4.9M8.6 41.1h3.7l1.2 1.2-1.2 1.3h-3.7zM8.6 46h3.7l1.2 1.2-1.2 1.2h-3.7zM12.3 55.7h4.8M13 56.5h3.4M13.5 47.2h2.4M13.5 42.3h2.4M13.8 57.2h1.9M14.5 57.9h.4"/>
<path d="M14.7 53.3v2.4M47.5 47.2h2.5M47.5 42.3h2.5M47.5 52.1h2.5M50 46v2.4M50 50.9v2.4M50.7 40.6v3.4M51.5 41.4v1.9M52.2 42.1v.5M68.5 42.8h4.9M69.2 43.6h3.4M69.9 44.3h2"/>
<path d="M70.7 45h.5M77 42.8h4.9M77.7 43.6h3.4M78.4 44.3h2M79.2 45h.5M85.3 42.3h4.8M86 43.1h3.4M86.7 43.8h2M87.5 44.5h.4M116.9 52.1v2.4M126.6 49.7v2.4M126.6 54.5h2.5"/>
<path d="M130.3 53.3h3.6v2.4h-3.6l-1.2-1.2zM174 41.1v2.5M182.5 41.1v2.5M182.5 46h2.5M185 46l1.2-1.2h3.7v2.4h-3.7zM225.1 46h3.7l1.2 1.2-1.2 1.2h-3.7zM230 41.1h4.9M230 47.2h4.9M174 60.6v2.4M174 70.3v2.5M47.5 93.4h2.5M48.8 93.4v2.4"/>
<path d="M182.5 82.5h2.5M185 82.5l1.2-1.2h3.7v2.4h-3.7zM199.6 95.8h2.5M200.8 95.8v2.5M265.3 99.5h2.4M266.5 99.5v2.4M7.4 111.7h3.7l1.2 1.2-1.2 1.2h-3.7zM12.3 112.9h2.4M48.8 112.9h2.4M48.8 117.8h2.4M52.4 111.7h3.7v2.4h-3.7l-1.2-1.2zM52.4 116.5h3.7v2.5h-3.7l-1.2-1.2z"/>
<path d="M69.7 109.7h2.4M70.9 109.7v4.9M78.2 109.7h2.4M79.4 109.7v4.9M86.5 109.3h2.4M87.7 109.3v4.8M115.7 100.8h2.4M116.9 100.8v2.4M116.9 105.6v2.4M116.9 117.8v2.4M130.3 119h3.6v2.4h-3.6l-1.2-1.2zM159.5 114.1h3.6l1.2 1.2-1.2 1.2h-3.6z"/>
<path d="M159.5 119h3.6l1.2 1.2-1.2 1.2h-3.6zM164.3 115.3h2.5M200.8 115.3h2.4M203.2 115.3l1.3-1.2h3.6v2.4h-3.6zM221.7 111h2.5M222.9 111v4.8M230.3 111h2.4M231.4 111v4.8M238.5 109.3h2.5M239.7 109.3v4.8M266.5 104.4v2.4M266.5 116.5v2.5"/>
<path d="M276.2 119h2.4M278.6 119l1.3-1.2h3.6v2.4h-3.6zM7.4 121.4h3.7l1.2 1.2-1.2 1.3h-3.7zM9.9 137.2h4.8M10.6 138h3.4M11.3 138.7h2M12 139.4h.5M12.3 122.6h2.4M12.3 134.8v2.4M48.8 127.5h2.4M48.8 122.6h2.4M48.8 132.4h2.4"/>
<path d="M51.2 120.2v4.9M51.2 126.3v2.4M51.2 131.1v2.5M51.9 120.9v3.4M52.7 121.6v2M53.4 122.4v.5M68.5 126.8h4.9M69.2 127.5h3.4M69.9 128.2h2M70.7 128.9h.5M70.9 121.9v4.9M77 126.8h4.9"/>
<path d="M77.7 127.5h3.4M78.4 128.2h2M79.2 128.9h.5M79.4 121.9v4.9M85.3 126.3h4.8M86 127h3.4M86.7 127.7h2M87.5 128.5h.4M87.7 121.4v4.9M116.9 122.6v2.5M116.9 134.8v2.4M126.6 122.6v2.5"/>
<path d="M126.6 132.4v2.4M126.6 137.2h2.5M126.6 120.2h2.5M130.3 136h3.6v2.4h-3.6l-1.2-1.2zM159.5 123.9h3.6l1.2 1.2-1.2 1.2h-3.6zM161.9 139.7h4.9M164.3 120.2h2.5M164.3 125.1h2.5M164.3 137.2v2.5M200.8 120.2h2.4M200.8 125.1h2.4M200.8 134.8h2.4"/>
<path d="M200.8 129.9h2.4M203.2 120.2l1.3-1.2h3.6v2.4h-3.6zM203.2 122.6v4.9M203.2 128.7v2.4M203.2 133.6v2.4M204 123.4v3.4M204.7 124.1v1.9M205.4 124.8v.5M220.5 128h4.9M221.2 128.7h3.5M222 129.5h1.9M222.7 130.2h.5"/>
<path d="M222.9 123.1v4.9M229 128h4.9M229.7 128.7h3.5M230.5 129.5h2M231.2 130.2h.5M231.4 123.1v4.9M237.3 126.3h4.9M238 127h3.4M238.8 127.7h1.9M239.5 128.5h.5M239.7 121.4v4.9M266.5 121.4v2.5"/>
<path d="M266.5 133.6v2.4M276.2 121.4v2.5M276.2 131.1v2.5M276.2 136h2.4M278.6 136l1.3-1.2h3.6v2.4h-3.6zM47.5 157.9h2.5M48.8 157.9v2.4M116.9 159.1h2.4M118.1 159.1v2.4M162.6 140.4h3.4M163.4 141.1h1.9M164.1 141.8h.5"/>
<path d="M199.6 157.9h2.5M200.8 157.9v2.4M7.4 176.1h3.7l1.2 1.3-1.2 1.2h-3.7zM12.3 177.4h2.4M48.8 177.4h2.4M52.4 176.1h3.7v2.5h-3.7l-1.2-1.2zM70.9 175.4h2.5M72.1 175.4v4.9M79.4 175.4h2.5M80.6 175.4v4.9M87.7 173.7h2.4M88.9 173.7v4.9"/>
<path d="M118.1 164v2.4M118.1 176.1v2.5M127.8 178.6h2.5M130.3 178.6l1.2-1.2h3.6v2.4h-3.6zM159.5 176.1h3.6l1.2 1.3-1.2 1.2h-3.6zM164.3 177.4h2.5M200.8 177.4h2.4M204.5 176.1h3.6v2.5h-3.6l-1.3-1.2zM221.7 175.4h2.5M222.9 175.4v4.9M230.3 175.4h2.4M231.4 175.4v4.9"/>
<path d="M238.5 173.7h2.5M239.7 173.7v4.9M265.3 160.3h2.4M266.5 160.3v2.5M266.5 165.2v2.4M266.5 177.4v2.4M276.2 179.8h2.4M278.6 179.8l1.3-1.2h3.6v2.4h-3.6zM7.4 185.9h3.7l1.2 1.2-1.2 1.2h-3.7zM12.3 199.3v2.4M12.3 187.1h2.4M48.8 187.1h2.4"/>
<path d="M48.8 196.8h2.4M48.8 191.9h2.4M48.8 182.2h2.4M51.2 184.7v4.8M51.2 190.8v2.4M51.2 195.6v2.4M51.9 185.4v3.4M52.4 181h3.7v2.4h-3.7l-1.2-1.2zM52.7 186.1v2M53.4 186.9v.4M69.7 192.4h4.8M70.4 193.2h3.4"/>
<path d="M71.2 193.9h1.9M71.9 194.6h.4M72.1 187.6v4.8M78.2 192.4h4.9M79 193.2h3.3M79.7 193.9h1.9M80.4 194.6h.5M80.6 187.6v4.8M86.5 190.8h4.9M87.2 191.5h3.4M87.9 192.2h2M88.7 192.9h.5"/>
<path d="M88.9 185.9v4.9M118.1 181v2.4M118.1 193.2v2.4M127.8 181v2.4M127.8 190.8v2.4M127.8 195.6h2.5M131.5 194.4h3.6v2.4h-3.6l-1.2-1.2zM159.5 185.9h3.6l1.2 1.2-1.2 1.2h-3.6zM164.3 187.1h2.5M164.3 199.3v2.4M200.8 187.1h2.4M200.8 196.8h2.4"/>
<path d="M200.8 191.9h2.4M200.8 182.2h2.4M203.2 184.7v4.8M203.2 190.8v2.4M203.2 195.6v2.4M204 185.4v3.4M204.5 181h3.6v2.4h-3.6l-1.3-1.2zM204.7 186.1v2M205.4 186.9v.4M220.5 192.4h4.9M221.2 193.2h3.5M222 193.9h1.9"/>
<path d="M222.7 194.6h.5M222.9 187.6v4.8M229 192.4h4.9M229.7 193.2h3.5M230.5 193.9h2M231.2 194.6h.5M231.4 187.6v4.8M237.3 190.8h4.9M238 191.5h3.4M238.8 192.2h1.9M239.5 192.9h.5M239.7 185.9v4.9"/>
<path d="M266.5 182.2v2.5M266.5 194.4v2.4M276.2 182.2v2.5M276.2 191.9v2.5M276.2 196.8h2.4M278.6 196.8l1.3-1.2h3.6v2.4h-3.6zM9.9 201.7h4.8M10.6 202.4h3.4M11.3 203.2h2M12 203.9h.5M161.9 201.7h4.9M162.6 202.4h3.4"/>
<path d="M163.4 203.2h1.9M164.1 203.9h.5"/>
<circle cx="236.1" cy="11.9" r="1.19"/>
<circle cx="236.1" cy="16.8" r="1.19"/>
<circle cx="236.1" cy="36.3" r="1.19"/>
<circle cx="236.1" cy="21.7" r="1.19"/>
<circle cx="236.1" cy="26.5" r="1.19"/>
<circle cx="236.1" cy="31.4" r="1.19"/>
<circle cx="236.1" cy="41.1" r="1.19"/>
<circle cx="236.1" cy="47.2" r="1.19"/>
</g>
<g fill="#000" stroke="#000" stroke-width=".18">
<circle cx="47.5" cy="32.6" r=".21"/>
<circle cx="116.9" cy="37.5" r=".21"/>
<circle cx="126.6" cy="37.5" r=".19"/>
<circle cx="182.5" cy="25.3" r=".21"/>
<circle cx="116.9" cy="54.5" r=".21"/>
<circle cx="126.6" cy="54.5" r=".19"/>
<circle cx="174" cy="46" r=".21"/>
<circle cx="182.5" cy="46" r=".21"/>
<circle cx="182.5" cy="82.5" r=".21"/>
<circle cx="48.7" cy="112.9" r=".19"/>
<circle cx="200.8" cy="115.3" r=".21"/>
<circle cx="266.4" cy="119" r=".21"/>
<circle cx="276.2" cy="119" r=".21"/>
<circle cx="116.9" cy="137.2" r=".21"/>
<circle cx="116.9" cy="120.2" r=".21"/>
<circle cx="126.6" cy="120.2" r=".19"/>
<circle cx="126.6" cy="137.2" r=".19"/>
<circle cx="266.4" cy="136" r=".21"/>
<circle cx="276.2" cy="136" r=".21"/>
<circle cx="48.7" cy="177.4" r=".19"/>
<circle cx="118.1" cy="178.6" r=".19"/>
<circle cx="127.8" cy="178.6" r=".21"/>
<circle cx="200.8" cy="177.4" r=".21"/>
<circle cx="266.4" cy="179.8" r=".21"/>
<circle cx="276.2" cy="179.8" r=".21"/>
<circle cx="118.1" cy="195.6" r=".19"/>
<circle cx="127.8" cy="195.6" r=".21"/>
<circle cx="266.4" cy="196.8" r=".21"/>
<circle cx="276.2" cy="196.8" r=".21"/>
</g>
<text font-size="2.8" x="214.2" y="59.4">CONNECTED TO MCU</text>
<g font-size="2.2">
<text x="135.4" y="37.5">AI10</text>
<text x="191.3" y="46">AI11</text>
<text x="135.4" y="54.5">ACM1</text>
<text x="191.3" y="82.5">ACM</text>
</g>
<g font-size="2.1">
<text x="178" y="5.9">AVDDR1</text>
<text x="45.6" y="11.9">VDD</text>
<text x="225.1" y="12.6">VDD</text>
<text x="50.7" y="21.9">R11</text>
<text x="86.7" y="23.6">VDD</text>
<text x="219.7" y="21.7">SCK</text>
<text x="50.6" y="25.3">10K</text>
<text x="67.7" y="24.1">AVDDR1</text>
<text x="68" y="29.9">C8</text>
<text x="76.5" y="29.9">C6</text>
<text x="78.4" y="24.1">VDD</text>
<text x="84.8" y="29.5">C7</text>
<text x="3.1" y="32.6">AI10</text>
<text x="18.3" y="32.1">1</text>
<text x="21.5" y="33.3">AI0</text>
<text x="34" y="33.3">DATA</text>
<text x="41.7" y="32.1">10</text>
<text x="97.5" y="35.1">T1</text>
<text x="3.1" y="37.5">AI11</text>
<text x="18.3" y="37">2</text>
<text x="18.3" y="41.9">3</text>
<text x="21.5" y="38.2">AI1</text>
<text x="35.6" y="38.2">SCK</text>
<text x="41.7" y="37">9</text>
<text x="41.7" y="41.9">8</text>
<text x="56.3" y="37.5">SCK</text>
<text x="65.8" y="37.5">0.1uF</text>
<text x="75.1" y="38.2">10uF</text>
<text x="127.2" y="41.6">C3</text>
<text x="1.6" y="42.3">ACM1</text>
<text x="18.3" y="46.7">4</text>
<text x="21.5" y="43">AI6/ACM</text>
<text x="21.5" y="47.9">AI7/OPA</text>
<text x="34.3" y="43">DVSS</text>
<text x="35.1" y="47.9">VDD</text>
<text x="41.7" y="46.7">7</text>
<text x="18.3" y="51.6">5</text>
<text x="21.5" y="52.8">AVSS</text>
<text x="32.3" y="52.8">AVDDR</text>
<text x="41.7" y="51.6">6</text>
<text x="51.2" y="48.4">VDD</text>
<text x="51.2" y="53.3">AVDDR1</text>
<text x="127" y="49.2">0.1uF</text>
<text x="26" y="59.6">SD6500</text>
<text x="46.8" y="92.2">VDD</text>
<text x="198.8" y="94.7">VDD</text>
<text x="51.9" y="105.6">10K</text>
<text x="52.5" y="102.2">R9</text>
<text x="86.7" y="107.5">VDD</text>
<text x="204" y="104.6">R20</text>
<text x="238.7" y="107.5">VDD</text>
<text x="1.9" y="112.9">AI20</text>
<text x="19.5" y="112.4">1</text>
<text x="22.8" y="113.6">AI0</text>
<text x="35.1" y="113.6">DATA</text>
<text x="42.9" y="112.4">10</text>
<text x="67.7" y="108">AVDDR2</text>
<text x="76.5" y="113.9">C9</text>
<text x="78.4" y="108">VDD</text>
<text x="203.9" y="108">10K</text>
<text x="219.8" y="109.3">AVDDR4</text>
<text x="230.4" y="109.3">VDD</text>
<text x="19.5" y="117.3">2</text>
<text x="22.8" y="118.4">AI1</text>
<text x="36.7" y="118.4">SCK</text>
<text x="42.9" y="117.3">9</text>
<text x="57.5" y="117.8">SCK</text>
<text x="67" y="114.1">C10</text>
<text x="84" y="114.1">C15</text>
<text x="97.5" y="117.8">T2</text>
<text x="153.9" y="115.3">AI40</text>
<text x="171.6" y="114.9">1</text>
<text x="171.6" y="119.7">2</text>
<text x="174.8" y="116">AI0</text>
<text x="187.2" y="116">DATA</text>
<text x="195" y="114.9">10</text>
<text x="195" y="119.7">9</text>
<text x="219.1" y="116.5">C24</text>
<text x="227.6" y="116.5">C23</text>
<text x="236.1" y="115.3">C29</text>
<text x="247.1" y="116.5">T4</text>
<text x=".3" y="122.6">ACM2</text>
<text x="19.5" y="122.1">3</text>
<text x="22.8" y="123.3">AI6/ACM</text>
<text x="35.5" y="123.3">DVSS</text>
<text x="42.9" y="122.1">8</text>
<text x="65.8" y="121.4">0.1uF</text>
<text x="75.1" y="122.1">10uF</text>
<text x="82.8" y="122.6">0.1uF</text>
<text x="152.4" y="125.1">ACM4</text>
<text x="153.9" y="120.2">AI41</text>
<text x="171.6" y="124.5">3</text>
<text x="174.8" y="120.9">AI1</text>
<text x="174.8" y="125.7">AI6/ACM</text>
<text x="187.5" y="125.7">DVSS</text>
<text x="188.8" y="120.9">SCK</text>
<text x="195" y="124.5">8</text>
<text x="209.5" y="120.2">SCK</text>
<text x="217.8" y="122.6">0.1uF</text>
<text x="227.1" y="123.4">10uF</text>
<text x="235.4" y="121.6">10uF</text>
<text x="277.5" y="125.1">C2</text>
<text x="19.5" y="127">4</text>
<text x="19.5" y="131.9">5</text>
<text x="22.8" y="128.1">AI7/OPA</text>
<text x="36.3" y="128.1">VDD</text>
<text x="42.9" y="127">7</text>
<text x="42.9" y="131.9">6</text>
<text x="52.4" y="128.7">VDD</text>
<text x="126.9" y="126.3">C13</text>
<text x="127" y="131.9">0.1uF</text>
<text x="171.6" y="129.5">4</text>
<text x="174.8" y="130.6">AI7/OPA</text>
<text x="188.3" y="130.6">VDD</text>
<text x="195" y="129.5">7</text>
<text x="204.5" y="131.1">VDD</text>
<text x="276.6" y="130.6">0.1uF</text>
<text x="22.8" y="133.1">AVSS</text>
<text x="33.5" y="133.1">AVDDR</text>
<text x="52.4" y="133.6">AVDDR2</text>
<text x="171.6" y="134.3">5</text>
<text x="174.8" y="135.5">AVSS</text>
<text x="185.5" y="135.5">AVDDR</text>
<text x="195" y="134.3">6</text>
<text x="204.5" y="136">AVDDR4</text>
<text x="27.2" y="139.8">SD6500</text>
<text x="179.2" y="142.3">SD6500</text>
<text x="46.8" y="156.7">VDD</text>
<text x="198.8" y="156.7">VDD</text>
<text x="51.9" y="166.6">R15</text>
<text x="204" y="166.6">R25</text>
<text x="51.9" y="170.1">10K</text>
<text x="69" y="173.7">AVDDR3</text>
<text x="79.6" y="173.7">VDD</text>
<text x="87.8" y="172">VDD</text>
<text x="203.9" y="170.1">10K</text>
<text x="219.8" y="173.7">AVDDR5</text>
<text x="230.4" y="173.7">VDD</text>
<text x="238.7" y="172">VDD</text>
<text x="1.9" y="177.4">AI30</text>
<text x="19.5" y="176.9">1</text>
<text x="22.8" y="178.1">AI0</text>
<text x="35.1" y="178.1">DATA</text>
<text x="42.9" y="176.9">10</text>
<text x="85.3" y="179.8">C22</text>
<text x="98.7" y="176.1">T3</text>
<text x="153.9" y="177.4">AI50</text>
<text x="171.6" y="176.9">1</text>
<text x="174.8" y="178.1">AI0</text>
<text x="187.2" y="178.1">DATA</text>
<text x="195" y="176.9">10</text>
<text x="236.1" y="179.8">C36</text>
<text x="247.1" y="177.4">T5</text>
<text x="19.5" y="181.7">2</text>
<text x="22.8" y="182.9">AI1</text>
<text x="36.7" y="182.9">SCK</text>
<text x="42.9" y="181.7">9</text>
<text x="57.5" y="182.2">SCK</text>
<text x="68.2" y="181">C17</text>
<text x="76.8" y="181">C16</text>
<text x="129.1" y="184.7">C1</text>
<text x="171.6" y="181.7">2</text>
<text x="174.8" y="182.9">AI1</text>
<text x="188.8" y="182.9">SCK</text>
<text x="195" y="181.7">9</text>
<text x="209.5" y="182.2">SCK</text>
<text x="219.1" y="181">C31</text>
<text x="227.6" y="181">C30</text>
<text x="276.5" y="185.9">C11</text>
<text x=".3" y="187.1">ACM3</text>
<text x="19.5" y="186.6">3</text>
<text x="19.5" y="191.5">4</text>
<text x="22.8" y="187.8">AI6/ACM</text>
<text x="35.5" y="187.8">DVSS</text>
<text x="42.9" y="186.6">8</text>
<text x="42.9" y="191.5">7</text>
<text x="67" y="187.1">0.1uF</text>
<text x="76.2" y="187.8">10uF</text>
<text x="84.5" y="186.1">10uF</text>
<text x="128.2" y="190.2">0.1uF</text>
<text x="152.4" y="187.1">ACM5</text>
<text x="171.6" y="186.6">3</text>
<text x="171.6" y="191.5">4</text>
<text x="174.8" y="187.8">AI6/ACM</text>
<text x="187.5" y="187.8">DVSS</text>
<text x="195" y="186.6">8</text>
<text x="195" y="191.5">7</text>
<text x="217.8" y="187.1">0.1uF</text>
<text x="227.1" y="187.8">10uF</text>
<text x="235.4" y="186.1">10uF</text>
<text x="276.6" y="191.5">0.1uF</text>
<text x="19.5" y="196.3">5</text>
<text x="22.8" y="192.6">AI7/OPA</text>
<text x="22.8" y="197.5">AVSS</text>
<text x="33.5" y="197.5">AVDDR</text>
<text x="36.3" y="192.6">VDD</text>
<text x="42.9" y="196.3">6</text>
<text x="52.4" y="193.2">VDD</text>
<text x="171.6" y="196.3">5</text>
<text x="174.8" y="192.6">AI7/OPA</text>
<text x="174.8" y="197.5">AVSS</text>
<text x="185.5" y="197.5">AVDDR</text>
<text x="188.3" y="192.6">VDD</text>
<text x="195" y="196.3">6</text>
<text x="204.5" y="193.2">VDD</text>
<text x="52.4" y="198">AVDDR3</text>
<text x="204.5" y="198">AVDDR5</text>
<text x="27.2" y="204.3">SD6500</text>
<text x="179.2" y="204.3">SD6500</text>
</g>
<g font-size="1.8">
<text x="237.4" y="12">VDD</text>
<text x="113.2" y="16.8">AVDDR1</text>
<text x="177.7" y="18">R5</text>
<text x="238.5" y="16.8">GND</text>
<text x="239.2" y="21.8">SCK</text>
<text x="29.5" y="26.8">U1</text>
<text x="191.3" y="25.3">AI17</text>
<text x="218.4" y="26.5">DATA1</text>
<text x="238.1" y="26.6">DATA1</text>
<text x="56.3" y="32.6">DATA1</text>
<text x="118.4" y="31.4">22M</text>
<text x="169.2" y="35">C5</text>
<text x="218.4" y="31.4">DATA2</text>
<text x="238.1" y="31.5">DATA2</text>
<text x="83.3" y="37.7">0.1uF</text>
<text x="178.9" y="36.2">R3</text>
<text x="218.4" y="36.3">DATA3</text>
<text x="218.4" y="41.1">DATA4</text>
<text x="238.1" y="36.3">DATA3</text>
<text x="238.1" y="41.2">DATA4</text>
<text x="3.8" y="47.2">AI17</text>
<text x="169.2" y="42.3">0.1uF</text>
<text x="218.4" y="47.2">DATA5</text>
<text x="238.1" y="47.3">DATA5</text>
<text x="169.2" y="64.2">C4</text>
<text x="187.7" y="65.4">NTC1</text>
<text x="169.2" y="71.5">0.1uF</text>
<text x="188.4" y="69.2">10K</text>
<text x="113.2" y="99.5">AVDDR2</text>
<text x="262.8" y="98.3">AVDDR4</text>
<text x="30.7" y="107.1">U2</text>
<text x="57.5" y="112.9">DATA2</text>
<text x="182.7" y="109.5">U4</text>
<text x="268.1" y="112.9">22M</text>
<text x="118.4" y="114.1">22M</text>
<text x="209.5" y="115.3">DATA4</text>
<text x="285" y="119">AI40</text>
<text x="135.4" y="120.2">AI20</text>
<text x="118" y="131.1">5.1M</text>
<text x="267.6" y="129.9">5.1M</text>
<text x="135.4" y="137.2">ACM2</text>
<text x="285" y="136">ACM4</text>
<text x="114.5" y="157.9">AVDDR3</text>
<text x="262.8" y="159.1">AVDDR5</text>
<text x="30.7" y="171.5">U3</text>
<text x="119.7" y="172.5">22M</text>
<text x="182.7" y="171.5">U5</text>
<text x="268.1" y="173.7">22M</text>
<text x="57.5" y="177.4">DATA3</text>
<text x="136.6" y="178.6">AI30</text>
<text x="209.5" y="177.4">DATA5</text>
<text x="285" y="179.8">AI50</text>
<text x="119.3" y="189.5">5.1M</text>
<text x="267.6" y="190.7">5.1M</text>
<text x="136.6" y="195.6">ACM3</text>
<text x="285" y="196.8">ACM5</text>
</g>
<g font-size="1.5">
<text x="177.7" y="20.3">1M</text>
<text x="118.8" y="28.8">R1</text>
<text x="177.7" y="39.8">100K</text>
<text x="118.8" y="45.8">R2</text>
<text x="118.5" y="48.3">5.1M</text>
<text x="118.8" y="111.5">R4</text>
<text x="267.6" y="110.3">R10</text>
<text x="118.8" y="128.5">R6</text>
<text x="267.6" y="127.3">R12</text>
<text x="120.1" y="169.9">R7</text>
<text x="267.6" y="171.1">R13</text>
<text x="120.1" y="186.9">R8</text>
<text x="267.6" y="188.2">R14</text>
</g>
</svg>
